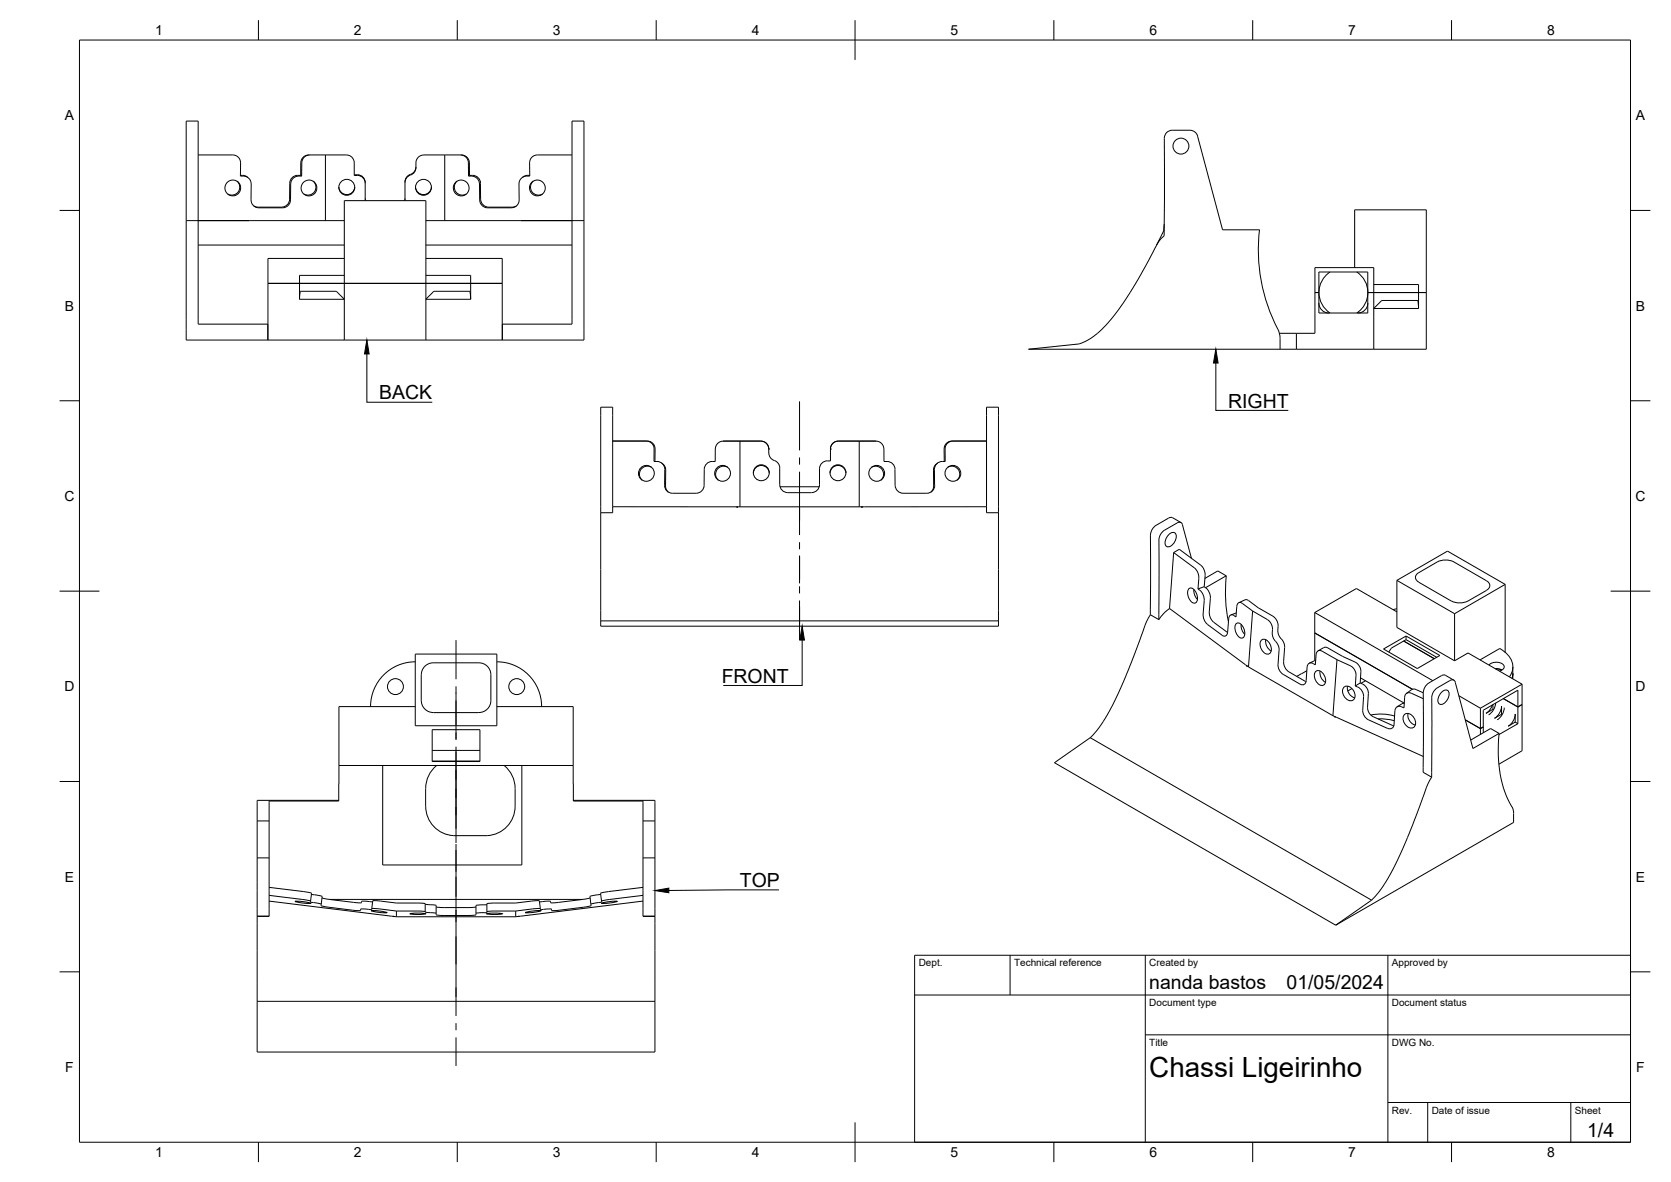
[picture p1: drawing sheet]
<svg xmlns="http://www.w3.org/2000/svg" width="420mm" height="297mm" viewBox="0 0 420 297" stroke-linecap="round" stroke-linejoin="round" font-family="sans-serif">
<!-- layer: Visible -->
<g fill="none" stroke="#000" stroke-width=".25">
<path d="M49.8 38.9h8.7a1.99 1.99 0 0 1 2 2v3.3a2.14 2.14 0 0 1 2.7 2l-.1 4a1.99 1.99 0 0 0 2 2h5.9a2 2 0 0 0 2-2l.1-4a2.16 2.16 0 0 1 2.7-2M77.8 38.9a2.03 2.03 0 0 0-2.2 2v3.2M81.8 38.9v16.5M111.8 38.9v16.5M115.8 38.9a2.03 2.03 0 0 1 2.2 2v3.2M143.8 38.9h-8.7a1.99 1.99 0 0 0-1.9 2v3.3a2.12 2.12 0 0 0-2.7 2v4a1.96 1.96 0 0 1-1.9 2h-6a2 2 0 0 1-2-2v-4a2.16 2.16 0 0 0-2.8-2M301.1 34.2l6.3 23.5h9.3M301.1 34.2l-.4-.8-1.1-.6-4.8-.1a2 2 0 0 0-2 2.1l-.1 22.9M46.8 55.4v-25h3v51.1h17.6M46.8 55.4v30.1h100v-30.1M46.8 55.4h39.8M59.6 45.5a2 2 0 0 1 .3 2.7 2 2 0 0 1-2.6 .6"/>
<path d="M60.5 44.1l1.1 .1 .7 .4M63.8 51.8l1 .2M64.8 52.1h6M75.6 44.1a2.17 2.17 0 0 0-2.8 2v4a2 2 0 0 1-2 1.9M75.6 44.1l.2 .1M78.7 45.5a2 2 0 0 1 .4 2.7 2 2 0 0 1-2.7 .6M85.2 47a2 2 0 0 0 2 1.9 2 2 0 0 0 2-1.9M89.1 43.9h.7M89.8 44.1h-.7v-3.2a1.99 1.99 0 0 0-2-2h-9.2a2 2 0 0 0-2 2l-.1 3.3M89.8 43.9a2 2 0 0 1 2 2l.1 4.5-.1-.5M89.8 44.1a2 2 0 0 1 2 2M104.5 47a2 2 0 0 0 2 1.9 2 2 0 0 0 2-1.9"/>
<path d="M104.6 41.9a2.23 2.23 0 0 1-1.9 2.1 2 2 0 0 0-.9 1.7v4.7v-.5M107.1 55.4h39.7M114.9 45.5a2 2 0 0 0-.3 2.7 2 2 0 0 0 2.7 .6M117.8 44.2v-3.3a2 2 0 0 0-2-2h-9.2a1.97 1.97 0 0 0-2 2 2.53 2.53 0 0 1-1.9 3.3 2 2 0 0 0-.9 1.7M118 44.1a2.18 2.18 0 0 1 2.8 2v4M118 44.1l-.2 .1M120.9 50.1a2.01 2.01 0 0 0 2 1.9M129.8 51.8l-1 .2-5.9 .1M133.2 44.1l-1.1 .1-.8 .4M134.1 45.5a2 2 0 0 0-.3 2.7 2 2 0 0 0 2.6 .6M146.8 55.4v-25h-3v51.1h-17.5M292.7 57.9l-1.9 3.7"/>
<path d="M292.7 57.8v.1M292.7 57.7v1.6l-.9 .9-1 1.4M292.7 56.3v1.5M316.7 57.7a44.3 44.3 0 0 0 5 25.9l.1 .9 .1 3.3M49.8 61.6h36.8M67.4 71.2h58.9M75.5 73.2h9.1l2 2h-11.3zM86.6 69.2h-11.3v6M86.6 64.9h-19.2v20.6M107.1 69.2h11.2v6M107.1 61.6h36.7M107.1 64.9h19.2v20.6"/>
<path d="M109.1 73.2h9.1l.1 2h-11.2zM290.8 61.6l-4 7.5-2.9 4.8-2.9 4.2-2.8 3.5a16.5 16.5 0 0 1-6.8 4.8l-12.8 1.4h100v-35.1h-18v14.6M330.6 73.5h1M331.6 68.4h12.3v10.3h-12.3zM331.6 76.2a2.51 2.51 0 0 0 2.5 2.5M334.4 68.4a6.1 6.1 0 0 0 0 10.3M341.1 68.4a6.1 6.1 0 0 1 0 10.3M343.9 73.5h14.7M343.9 76.2a2.51 2.51 0 0 1-2.5 2.5M345.4 77.5l2-2h9.1l.2 2zM345.4 71.5h11.3v6M67.3 81.5v4"/>
<path d="M86.6 85.5v-35.1h20.5v35.1M126.3 81.5v4M321.7 83.8h8.9v-16.5h14.8v20.5M326 83.8v4M154.1 110.8h8.7a1.99 1.99 0 0 1 1.9 2v3.2M162.5 110.8a1.95 1.95 0 0 1 2 2l-.1 3.2a2.12 2.12 0 0 1 2.8 2l-.1 4a1.95 1.95 0 0 0 2 2M163.8 117.4a2 2 0 0 0-2.7 .6 2 2 0 0 0 .4 2.7M166.3 116.3l.8 .8 .3 .7v4.7l.6 1.2M177.1 118l-.1 4a2.01 2.01 0 0 1-2 2M181.8 110.9l9.5-.1a1.97 1.97 0 0 1 2 2M183 117.4a2 2 0 0 0-2.7 .6 2 2 0 0 0 .3 2.7M186.1 110.9v16.5"/>
<path d="M189.4 118.9a2 2 0 0 1 2-1.9 2 2 0 0 1 2 1.9M193.3 112.8a2.49 2.49 0 0 0 1.8 3.1 2 2 0 0 1 1 1.7l-.1 4.2M193.3 112.8a1.97 1.97 0 0 0-2-1.9h-9.4a2 2 0 0 0-2 1.9l-.1 3.2a2.17 2.17 0 0 0-2.7 2M193.3 112.8h.1M208.1 115.8a2 2 0 0 0-2 2v4M208.7 118.9a2 2 0 0 1 2-1.9 2 2 0 0 1 2 1.9M208.8 112.8a1.97 1.97 0 0 1 2-1.9h9.4a2 2 0 0 1 2 1.9l.1 3.2a2.18 2.18 0 0 1 2.8 2M208.8 112.8h.1M208.8 112.8v3h-.8M216 110.9v16.5M219.1 117.4a2 2 0 0 1 2.7 .6 2 2 0 0 1-.3 2.7M220.3 110.9l-9.5-.1a1.99 1.99 0 0 0-2 2"/>
<path d="M225 118l.1 4M235.8 116.3l-.8 .8-.3 .7v4.7l-.6 1.2M238.3 117.4a2 2 0 0 1 2.7 .6 2 2 0 0 1-.4 2.7M239.6 110.8a1.95 1.95 0 0 0-2 2l.1 3.2a2.12 2.12 0 0 0-2.7 2v4M248.1 110.8h-8.7a1.99 1.99 0 0 0-2 2v3.2M151 128.8v27.2M154.1 127.3v-25h-3.1v26.5M154.1 127.3v1.5h-3.1M154.1 127.3l31.4 .2-.3-.1 62.9-.1M169.1 124h5.9M196.1 121.8a2 2 0 0 0 2 2M196.1 122.3h9.9"/>
<path d="M198.1 123.8h5.9M206.1 121.8a2 2 0 0 1-2 2M225.1 122a2.01 2.01 0 0 0 2 2M227.1 124h5.9M235 122a1.97 1.97 0 0 1-1.9 2M248.1 127.3v-25h3v26.5M248.1 127.3v1.5h3M251.1 128.8v27.2M294 134.3a1 1 0 0 1 1.4-.4 1 1 0 0 1 .3 1.4l-.3 .9a1.63 1.63 0 0 1-2.2 1 2.4 2.4 0 0 1 .8-2.9zM295.1 138.9l1.4-.9 5.4 4a3.3 3.3 0 0 1 1.1 2.6l-.2 2.8M295.1 138.9l5.3 3.8a3.2 3.2 0 0 1 1 2.7l-.2 2.6M295.1 138.9l-1 14"/>
<path d="M296.9 131.3l-2.1-1.2-.4-.1-3.7 2a3.2 3.2 0 0 0-1.4 2.5l-.1 20M297.3 131.9l2.3 8.4M297.3 131.8a.82 .82 0 0 0-1.3-.4l-3.2 1.8a3.1 3.1 0 0 0-1.4 2.5v20M151 156v1.4h100.1v-1.4M151 156h100.1M289.2 154.5l2.2 1.2M289.2 154.5l-1.1 2.1-5.1 13.5-3 6.7-2.8 4.8-1.6 2.2-1.5 1.6M294.1 152.9l19.8 14.7M294.1 152.9l-1.4 1.2-1.3 1.6M298.9 147.9a1.42 1.42 0 0 1 1.9 1.2l.2 .5a1.24 1.24 0 0 1-.9 2 2.73 2.73 0 0 1-1.2-3.7zM300.2 148.2a3.3 3.3 0 0 0 .9 2.4M301.2 148l.8 .6 .7 1.4 .1 .9-.3 3.9 .5 1.4 .6 .7 4.1 3 .7-.2 .3-.8"/>
<path d="M302.8 147.4a3.3 3.3 0 0 1 1.5 3l-.2 3.4a3.4 3.4 0 0 0 1.1 2.6l3.5 2.5M302.8 147.4l-1.6 .6M308.3 144.7l-2.1-1.2-3.2 1.9M308.3 144.7l-5.2 3M308.3 144.7a37.6 37.6 0 0 0 .6 11.6M310.3 154.7l-.7-.2-.5 .5-.4 3.9M310.8 156.7a1.42 1.42 0 0 1 1.9 1.2l.2 .5a1.24 1.24 0 0 1-.9 1.9 2.73 2.73 0 0 1-1.2-3.6zM310.9 154l-1.4 .5M311.5 151.5l1.6-.8 .6 .1a38.3 38.3 0 0 0 6.6 4.2 3.2 3.2 0 0 1 1 3.4M312.1 156.9a3.2 3.2 0 0 0 .9 2.5M315 153.6l3.7 2.1a3.4 3.4 0 0 1 1.2 3.8l.3 .9 1.1 1.6 .3 .9-.2 4.5 .3 1 .9 1.1 4.3 2.4a.98 .98 0 0 0 1 .1 .98 .98 0 0 0 .5-1l.3-3.4a.99 .99 0 0 1 .5-.9 .99 .99 0 0 1 1 .1l.5 .3 .2-2.6a.96 .96 0 0 1 .5-.9 .96 .96 0 0 1 1 0l3.8 2.2M315 153.6l-2.6-2a.83 .83 0 0 0-1-.1 .83 .83 0 0 0-.4 .9l-.2 2.7-.5-.4"/>
<path d="M315 153.6l-1.1 14M321.3 158.4l.3 1.4 1.1 1.5 .3 1.4M330.6 159.1l24.5 14.1M330.6 153.9v12.1M330.6 153.9l29.7 17.2M351.2 153l-.9 .2M351.2 145.8l12.8-7.3 14.5 8.4M351.2 145.8v11.9l14.5 8.4M351.2 153.8l-10.1-5.9-10.5 6M351.2 145.8l14.5 8.4M353.5 159.8v.9M364.9 151l1.1 .4 1.3 .1 1.8-.5"/>
<path d="M365.7 154.2v11.9M373.7 145.9a1.29 1.29 0 0 1 .9 1.2 1.29 1.29 0 0 1-.9 1.3M373.7 145.9l-8.1-4.7-1.8-.5-1.9 .3-5.1 2.9a1.29 1.29 0 0 0-.9 1.2 1.29 1.29 0 0 0 .9 1.2l8.1 4.7M373.7 148.4l-4.6 2.6M378.5 146.9v17M378.5 146.9l-12.8 7.3M104.4 177.6h-19.2v23.7h-17.5v5M104.4 164.4h20.5v18h-20.5zM104.4 166.3a11.3 11.3 0 0 0-11.2 11.3M105.9 169.6v6.5a2.99 2.99 0 0 0 3 3M108.9 179.1h11.5M123.4 169.6v6.5a2.99 2.99 0 0 1-3 3"/>
<path d="M123.4 169.6a2.99 2.99 0 0 0-3-3h-11.5a2.99 2.99 0 0 0-3 3M124.9 177.6h19.2l.1 23.7h17.5v5M124.9 166.3a11.3 11.3 0 0 1 11.3 11.3M313.9 167.6l21.3 12.3M317.2 160.9a1.57 1.57 0 0 1 2.1 1 1.74 1.74 0 0 1-.3 2.5 2.36 2.36 0 0 1-1.8-3.5zM318.3 160.8a2.81 2.81 0 0 0 1.3 2.8M322.8 166.3l.1 1 .8 1.2 4.6 2.8M323 162.7l-.3 3.6M328.3 171.2l.1 .1M328.6 168.6l-2.5 1.4M330.6 166l-1.4 .7M330.8 168.7a1.57 1.57 0 0 1 2.2 1.1 1.74 1.74 0 0 1-.4 2.4 2.36 2.36 0 0 1-1.8-3.5z"/>
<path d="M330.8 165.9l-.2 .1M331.4 163.6l1.6-.9h.7l3.9 2.3 3.1 1.4a2.75 2.75 0 0 1 1.5 2.4l-.2 2.8M331.9 168.6a2.81 2.81 0 0 0 1.4 2.9M335.2 179.9l22.7 10.2M336.2 165.8l3.3 1.5a2.65 2.65 0 0 1 1.5 2.4l-.2 2.7M336.2 165.8l-1 14.1M337.8 172.8a1.77 1.77 0 0 1 2.8 1.2 1.35 1.35 0 0 1-.4 2 1.35 1.35 0 0 1-1.9-.6l-.4-.4a2.06 2.06 0 0 1-.1-2.2zM338.8 172.5a2.55 2.55 0 0 0 1.9 2.9M339.9 173l-1 .6M340.8 172.4l.6 .3M341.4 172.6l.8 .6 .6 1.4-.2 3.9a2.66 2.66 0 0 0 1.5 2.4l4.7 2.1a1.13 1.13 0 0 0 1.7-1M342 171.6a2.8 2.8 0 0 1 2.1 2.7l-.2 3.4a2.61 2.61 0 0 0 1.4 2.4l5.2 2.3"/>
<path d="M342 171.6l-1.2 .8M342.1 170.4l11 6.3-.6 .2-1.2 .7M343.3 171.1l-1.1 .6M344.7 179.7a12.3 12.3 0 0 1 6 .2M347.9 163.1l5.6-3.3 8.5 4.9-5.6 3.3zM350.7 178.6l-.2 3.4M352.4 177.6a1.11 1.11 0 0 0-1.6 1M352.9 161.1l7.7 4.4M353.1 179.6a1.77 1.77 0 0 1 2.7 1.3 1.35 1.35 0 0 1-.4 1.9 1.35 1.35 0 0 1-1.9-.6l-.3-.4a2.06 2.06 0 0 1-.1-2.2zM353.5 160.7l-3.6 2.2-.7 .9M353.5 160.7l7.8 4.5M354.1 179.3a2.53 2.53 0 0 0 1.8 2.9"/>
<path d="M357.9 174.1l-2.3-.9h-.5l-1.5 1.1M357.9 175.6l-3-1.4a1.1 1.1 0 0 0-1.7 1l-.2 2.7-.6-.3M362.4 169.8l-3.1 1.8a3.2 3.2 0 0 0-1.4 2.5l-.1 20 2.2 1.2M362.6 173.9a1 1 0 0 1 1.4-.4 1 1 0 0 1 .3 1.4l-.3 .9a1.63 1.63 0 0 1-2.2 1 2.4 2.4 0 0 1 .8-2.9zM363.4 169.7l-.4-.1-.6 .2M363.4 169.7l2.1 1.2M364.6 171l-3.2 1.8a3.1 3.1 0 0 0-1.4 2.5v20M364.6 171a.84 .84 0 0 1 1.3 .4M365.7 166.1l3.4-2 13.6 7.8M365.9 171.5l4.5 16.6 6.5-3.8M366.8 174.8l5.4 3.2M372.2 165.8l4.9-2.8a5 5 0 0 1 2.9 6.4l-.5 .7"/>
<path d="M372.2 178v6.6M374.4 167.1a2.58 2.58 0 0 1 3.8 .3 1.16 1.16 0 0 1-1.2 1.2M375.3 177.2l-.5 1-1.2 1.1 1.8-1M375.4 178.3h.1M375.4 177.1v1.2M376 168.1l1.6 .3M376.1 176.7l-.6 1.7-1.2 1.3M377.5 179.5l.2 .1M377.6 177.5l-.1 2-1.7 1a3.9 3.9 0 0 0 1.8-3zM378 175.6l3.7 2.1 1-.7M378.2 177.8a3.9 3.9 0 0 1-1.7 3.1M378.5 163.8l-.1 .1"/>
<path d="M380.4 167.6v3M380.4 169.2l-.2 1.3M381 179.4v2.1M381 179.4a3.9 3.9 0 0 1-1.8 3.1l1.8-1M382.7 171.9v16.8l-5.8 3.4M382.7 171.9l-10.5 6.1M85.2 192.4h58.9M96.2 192.4v25h35v-25M107 198.1v4.5M108.7 188.6h12M108.7 183.4h12v8h-12zM108.7 191.2h12"/>
<path d="M109.8 192.4a7.4 7.4 0 0 0-2.8 5.7M126.8 192.4a7.4 7.4 0 0 1 2.7 5.7v4.5M144.1 197h.1M274.1 185.4l-9 6.3 70.8 40.8M274.1 185.4l70.8 40.8M346.5 180.7h1.8l2.3 .4M360 195.3l-1.2 2.3-3.6 9.6-4.2 9.8-3.3 5.8-2.8 3.4M368.4 180.9l3.8 2.2 .8-.4M376.9 184.3a30.2 30.2 0 0 0 3.6 19.2l.1 .9M376.9 184.3l-2.1-1.2-5 2.9M381 181.5l.7 .4M381.7 181.9v-8.5l-8.7 5.1v5.6"/>
<path d="M381.7 181.9l-4.8 2.7M64.7 206.3v23.9M64.7 206.3h3M64.7 215.6h3M67.7 206.3v23.9M85.2 201.1h-20.5v5.2M107 202.6a7.4 7.4 0 0 0 7 7.4h8.5a7.4 7.4 0 0 0 7-7.4M144.2 201.1h20.5v5.2M161.7 206.3v23.9M161.7 206.3h3M161.7 215.6h3M164.7 206.3v23.9"/>
<path d="M380.6 204.5v2.2l-44.7 25.8M64.7 230.3v21.3M64.7 230.2h3M64.7 230.2v.1M67.7 223l10.5 1.4 .1 .1-.2 2M67.7 225l8.8 1.1 1.6 .4M67.7 226.4l32 4M67.7 230.2v.1M74.2 226.5l2 .1 1.9 .4-2-.1zM78.1 226.5v.2l2.7 .5M78.3 224.8l2.7 .5-.3 2.3M80.7 227.6l1.4 .3 7.7 .9h.9l.1-.4 2.7 .2v-.2"/>
<path d="M81 225.6l1.9 .4 6.7 .9h1.2l.3-.5 2.6 .3M82.8 226h63.7M93.3 228.9h2l2 .4h-2zM93.5 228.4l.2-2h1.7a40.5 40.5 0 0 0 9.9 .5l1.6 .2v2.1l2.8 .3M93.5 228.4h1.6l4.6 .5M99.7 228.9h5.9l1.3 .2M99.7 230.4h30M99.7 228.9v1.5M103 229.6l2-.1 2 .1-2 .2zM106.9 227.2l2.7 .3 .1 2.4 2 .2 7.9-.2 .1-2.3 2-.2M109.7 227.9l2 .2h6.6l1.4-.2M121.7 227.4h.7"/>
<path d="M121.7 229.3l-2 .2M122.3 229.6l2-.1 2 .1-2 .2zM129.7 228.9h-6l-1.3 .2M129.7 228.9v1.5M132.1 229.3l1.9-.4h2l-1.9 .4zM135.9 228.4l-.3-2h-1.6a40.7 40.7 0 0 1-10 .5l-1.6 .2v2.3h-.7M135.9 228.4h-1.7l-4.5 .5M148.4 225.6l-2 .4-6.6 .9h-1.3l-.2-.5-2.6 .3M148.6 227.6l-1.3 .3-7.8 .9h-.8l-.1-.4-2.7 .2v-.2M151 224.8l-2.7 .5 .3 2.3M151.2 227l2-.4 2-.1-2 .4zM151.3 226.5v.2l-2.7 .5"/>
<path d="M161.7 223l-10.5 1.4-.2 .1 .3 2M161.7 225l-8.9 1.1-1.5 .4M161.7 226.4l-32 4M161.7 230.2v.1M161.7 230.2h3M164.7 230.3v21.3M164.7 230.2v.1M344.9 226.2l-9 6.3M64.7 251.6v12.8h100v-12.8M64.7 251.6h100"/>
<circle cx="296.9" cy="36.7" r="2"/>
<circle cx="58.5" cy="47.2" r="1.99"/>
<circle cx="77.7" cy="47.2" r="1.99"/>
<circle cx="87.2" cy="47.1" r="2"/>
<circle cx="106.5" cy="47.1" r="2"/>
<circle cx="116" cy="47.2" r="1.99"/>
<circle cx="135.1" cy="47.2" r="1.99"/>
<circle cx="162.5" cy="118.9" r="1.99"/>
<circle cx="181.7" cy="118.9" r="1.99"/>
<circle cx="191.4" cy="118.8" r="2"/>
<circle cx="210.7" cy="118.8" r="2"/>
<circle cx="220.4" cy="119" r="1.99"/>
<circle cx="239.6" cy="119" r="1.99"/>
<circle cx="99.4" cy="172.5" r="2"/>
<circle cx="129.9" cy="172.5" r="2"/>
</g>
<!-- layer: BORDER -->
<g fill="none" stroke="#000" stroke-width=".25">
<path d="M20 10.1h390v276.9h-390zM65 5.1v5M115 5.1v5M165 5.1v5M215 5.1v10M265 5.1v5M315 5.1v5M365 5.1v5M15 52.9h5M410 52.9h5M15 100.7h5M410 100.7h5"/>
<path d="M15 148.6h10M405 148.6h10M15 196.4h5M410 196.4h5M15 244.2h5M410 244.2h5M65 287v5M115 287v5M165 287v5M215 282.1v9.9M265 287v5M315 287v5"/>
<path d="M365 287v5"/>
</g>
<!-- layer: TITLEBLOCK -->
<path d="M230 240.1h180v46.9h-180zM230 250h180M254 240.1v9.9M288 240.1v46.9M349 240.1v46.9M288 260.1h122M349 277.1h61M359 277.1v9.9M395 277.1v9.9" fill="none" stroke="#000" stroke-width=".25"/>
<!-- layer: Leaders -->
<path d="M92.2 85.4l.6 3.5h-1.1zM305.7 87.7l.6 3.5h-1.2zM201.7 157.3l.6 3.6h-1.2zM164.7 223.8l3.5-.6v1.2z" fill="#000" stroke="#000" stroke-width=".25"/>
<path d="M92.2 88.9v12.2h16.5M305.7 91.2v11.9h18.2M201.7 160.9v11.4h-19.8M195.9 223.6l-27.7 .2" fill="none" stroke="#000" stroke-width=".25"/>
<!-- layer: Smart Centers -->
<g fill="none" stroke="#000" stroke-width=".25">
<path d="M201 100.9v12.3M201 115v1.8M201 118.5v16M201 136.3v1.7M201 139.6v7M201 147.3v1.8M201 150.9v10M114.7 160.9v9.8M114.7 172.5v13.4M114.7 187.6v24.2M114.7 212.1v43.2M114.7 257.1v1.8"/>
<path d="M114.7 260.7v7.2"/>
</g>
<text font-size="7" x="289" y="270.6">Chassi Ligeirinho</text>
<g font-size="4.9">
<text x="95.4" y="100.4">BACK</text>
<text x="308.8" y="102.4">RIGHT</text>
<text x="181.5" y="171.6">FRONT</text>
<text x="186" y="222.9">TOP</text>
<text x="289" y="248.5">nanda bastos</text>
<text x="323.5" y="248.5">01/05/2024</text>
<text x="399.1" y="285.7">1/4</text>
</g>
<g font-size="3.5">
<text x="39" y="8.8">1</text>
<text x="89" y="8.8">2</text>
<text x="139" y="8.8">3</text>
<text x="189" y="8.8">4</text>
<text x="239" y="8.8">5</text>
<text x="289" y="8.8">6</text>
<text x="339" y="8.8">7</text>
<text x="389" y="8.8">8</text>
<text x="16.3" y="30.2">A</text>
<text x="411.3" y="30.2">A</text>
<text x="16.3" y="78">B</text>
<text x="411.3" y="78">B</text>
<text x="16.2" y="125.9">C</text>
<text x="411.2" y="125.9">C</text>
<text x="16.2" y="173.7">D</text>
<text x="411.2" y="173.7">D</text>
<text x="16.3" y="221.6">E</text>
<text x="411.3" y="221.6">E</text>
<text x="16.4" y="269.4">F</text>
<text x="411.4" y="269.4">F</text>
<text x="39" y="290.8">1</text>
<text x="89" y="290.8">2</text>
<text x="139" y="290.8">3</text>
<text x="189" y="290.8">4</text>
<text x="239" y="290.8">5</text>
<text x="289" y="290.8">6</text>
<text x="339" y="290.8">7</text>
<text x="389" y="290.8">8</text>
</g>
<g font-size="2.5">
<text x="231" y="242.9">Dept.</text>
<text x="255" y="242.9">Technical reference</text>
<text x="289" y="242.9">Created by</text>
<text x="350" y="242.9">Approved by</text>
<text x="289" y="252.8">Document type</text>
<text x="350" y="252.8">Document status</text>
<text x="289" y="262.9">Title</text>
<text x="350" y="262.9">DWG No.</text>
<text x="350" y="279.9">Rev.</text>
<text x="360" y="279.9">Date of issue</text>
<text x="396" y="279.9">Sheet</text>
</g>
</svg>
